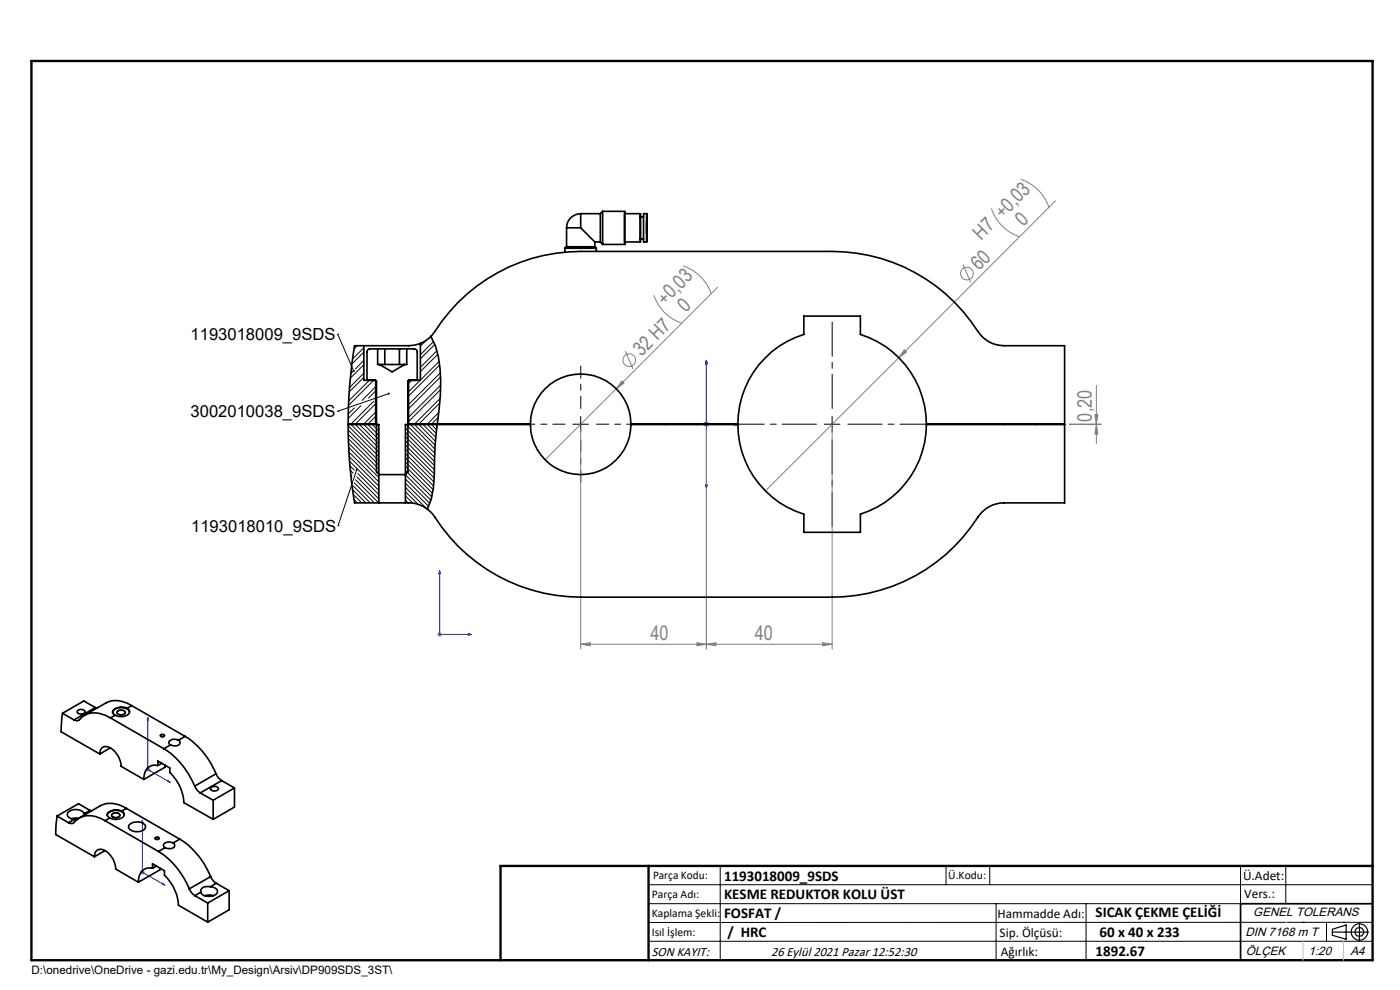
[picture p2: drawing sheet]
<svg xmlns="http://www.w3.org/2000/svg" width="297mm" height="210mm" viewBox="0 0 297 210" stroke-linecap="round" stroke-linejoin="round" font-family="sans-serif">
<g fill="none" stroke="#808080" stroke-width=".21">
<path d="M216.5 38a9.5 9.5 0 0 1 6 6M144.9 56.4a9.6 9.6 0 0 1 6 6M204.3 56.1l1.7 3.8M210.3 44.2a9.5 9.5 0 0 0 6 6M223.9 42.6l-61.5 61.5M132.7 74.5l1.6 3.8M138.7 62.6a9.2 9.2 0 0 0 6 6M152.2 61l-36.6 36.5M191.8 74.2l.5 .5-1.6 1.2zM123.2 91v46.7M131.9 80.8l.5 .5-1.7 1.2zM149.4 90h1"/>
<path d="M149.5 89.6l.7 .7M149.9 91v46.7M149.9 89.5v1M150.2 89.6l-.7 .7M176.5 91v46.7M226.9 89.9h6.7M226.9 90.1h6.7M232.3 87.9h.6l-.3 2zM232.6 81.7v12.4M232.6 90.1l.3 2h-.6zM92.7 134.6h1.1M92.9 134.2l.7 .7"/>
<path d="M93.3 134.1v1M93.6 134.2l-.7 .7M123.2 136.7l2-.4v.7zM123.2 136.7h53.3M147.8 136.3l2.1 .4-2.1 .3zM149.9 136.7l2-.4v.7zM174.5 136.3l2 .4-2 .3zM30.8 163.2h1.1M31 162.9l.7 .7M31.4 162.7v1M31.7 162.9l-.7 .7M29.7 185h1"/>
<path d="M29.8 184.7l.8 .7M30.2 184.5v1M30.6 184.7l-.8 .7"/>
<circle cx="205.1" cy="58" r="1.34"/>
<circle cx="133.5" cy="76.4" r="1.34"/>
</g>
<g fill="none" stroke="#000" stroke-width=".21">
<path d="M71.6 70.9h.1M71.6 70.9l3.4 7.8M71.6 87.2h.1M75.7 99.7l-4 11.8M82.5 83.5l-10.9 3.7M121.5 90h3.3M123.2 88.3v3.4M174.9 90h3.3M176.5 88.3v3.4M71.7 111.5h.1M24.9 150.8a1.13 1.13 0 0 1 1.8 .4 1.13 1.13 0 0 1-2-.1zM34.1 155.8a.47 .47 0 0 1 .5-.1 .47 .47 0 0 1 .3 .5 .48 .48 0 0 1-.5 .2 .48 .48 0 0 1-.4-.5z"/>
<path d="M23.7 172.6a1.09 1.09 0 0 1 1.8 .4 1.1 1.1 0 0 1-1.9-.1zM32.9 177.7a.49 .49 0 0 1 .5-.2 .49 .49 0 0 1 .4 .5 .49 .49 0 0 1-.6 .1 .49 .49 0 0 1-.3-.4zM137.6 187.7h153.6M137.6 191.7h153.6M137.6 199.7h153.6M152.8 183.7v20M200.7 183.7v4M210 183.7v4M211.3 191.7v12M230.4 191.7v12M263.2 183.7v20M272.8 183.7v8"/>
<path d="M276.4 195.6h.1M281.4 195.6v4.1M285 195.6h.1M291.2 195.6l-153.6 .1"/>
</g>
<g fill="none" stroke="#000" stroke-width=".25">
<path d="M282.6 197.7h7.8M282.6 197.1l3-.9v3l-3-.8zM288.4 195.8v3.8M106.2 203.7h185"/>
<circle cx="288.4" cy="197.7" r="1.74"/>
<circle cx="288.4" cy="197.7" r=".93"/>
</g>
<g fill="none" stroke="#00f" stroke-width=".21">
<path d="M149.9 76.5l.1 .6h-.3zM149.9 76.5v27M149.9 90h6.7M156 89.8l.6 .2-.6 .2zM149.7 102.9h.3l-.1 .6zM93.3 121l.1 .7h-.3zM93.3 121v13.6h6.7M99.3 134.4l.7 .2-.7 .2zM31.4 152.2v11l4.7 2.8M31.4 152.2l.1 .6-.3-.2zM30.2 174l.1 .6-.2-.2zM30.2 174v11l4.8 2.8"/>
<path d="M35.7 165.6l.4 .4-.4-.2zM34.5 187.4l.5 .4-.5-.2z"/>
</g>
<path d="M119.9 90h-9M123.2 86.6v-9M123.2 93.3v9M126.5 90h9" fill="none" stroke="#000" stroke-width=".21" stroke-dasharray="15.2 1.3 1.3 1.3" stroke-dashoffset="12.6"/>
<path d="M173.2 90h-18.3M176.5 86.6v-18.3M176.5 93.3v18.3M179.9 90h18.3" fill="none" stroke="#000" stroke-width=".21" stroke-dasharray="15.2 1.3 1.3 1.3" stroke-dashoffset="8"/>
<path d="M291.2 191.7h-28v12" fill="none" stroke="#000" stroke-width=".35"/>
<path d="M6.7 12.9h284.5v190.8h-284.5zM137.6 183.7v20M291.2 183.7h-185v20" fill="none" stroke="#000" stroke-width=".5"/>
<path d="M276.4 199.7v4M285 199.7v4" fill="none" stroke="#c0c0c0" stroke-width=".21"/>
<path d="M272.8 195.6h.1" fill="none" stroke="#c0c0c0" stroke-width=".25"/>
<path d="M75.5 99.5a.22 .22 0 0 0 0 .3 .22 .22 0 0 0 .4 0 .22 .22 0 0 0-.2-.4v.3v-.3zM74.9 78.5a.22 .22 0 0 0-.1 .3 .22 .22 0 0 0 .3 .1l-.1-.2 .1 .2a.23 .23 0 0 0 .1-.3 .23 .23 0 0 0-.3-.1zM82.3 83.3v.3h.4v-.2l-.2 .1 .2-.1z" fill="#000"/>
<g fill="#00f">
<path d="M34.5 187.4l.5 .4-.5-.2zM30.2 174l.1 .6-.2-.2zM156 89.8l.6 .2-.6 .2zM149.9 76.5l.1 .6h-.3zM156 89.8l.6 .2-.6 .2zM149.9 76.5l.1 .6h-.3zM99.3 134.4l.7 .2-.7 .2zM93.3 121l.1 .7h-.3zM156 89.8v.4l.6-.2zM149.7 102.9l.2 .6 .1-.6zM156 89.8l.6 .2-.6 .2zM149.9 76.5l.1 .6h-.3z"/>
<path d="M35.7 165.6l.4 .4-.4-.2zM31.4 152.2l.1 .6-.3-.2z"/>
</g>
<g fill="#808080">
<path d="M191.8 74.2l.5 .5-1.6 1.2z"/>
<path d="M131.9 80.8l.5 .5-1.7 1.2z"/>
<path d="M147.8 136.3l2.1 .4-2.1 .3zM123.2 136.7l2-.4v.7z"/>
<path d="M232.3 87.9h.6l-.3 2zM232.6 90.1l.3 2h-.6z"/>
<path d="M149.9 136.7l2-.4v.7zM174.5 136.3l2 .4-2 .3z"/>
</g>
<g fill="none" stroke="#000" stroke-width=".35">
<path d="M119.8 52.7h6.7M119.8 52.7v.8M120.2 52.3h6M120.2 48.3h3M120.2 52.3l-.4 .4M120.2 48.3v4M123.2 45.3a3 3 0 0 0-3 3M123.2 48.3l3 3M123.2 45.3v3M123.2 45.3h4.2M126.2 52.3l.3 .4M126.2 51.3h1.2"/>
<path d="M126.2 51.3v1M126.5 52.7v.6M127.4 45.3v6M127.4 51.3l.4 .5M127.8 44.8v7M127.8 51.8h4.7M127.8 44.8h4.7M127.8 44.8l-.4 .5M132.5 45.3v-.4v6.9M132.5 51.3v.5M132.5 45.3v6M132.5 51.3h3.4"/>
<path d="M132.5 45.3h3.4M135.9 46v-.6v5.9M135.9 50.7v.6M135.9 46v4.7M135.9 50.7h.6M135.9 46h.6M137.2 45.4v5.9zM137.2 45.3h-.7v6h.7M137.2 47v2.7zM77.2 73.3h-2a97.8 97.8 0 0 0-1.3 16.6h5.8M77.2 73.3v7.4h2.5v9.2M80.1 74v3.3h.4"/>
<path d="M80.5 77.3h5.4M80.5 77.3l2.7 1.6 2.7-1.6M81.6 74v3.3M84.7 74v3.3M86.3 74v3.3h-.4M89.2 72.8a14.5 14.5 0 0 1-5.6 .5h-6.4M89.2 72.8v7.9h-2.5v9.2M91.4 71.4l.3-.3a37.2 37.2 0 0 1 31.5-17.8h53.3a37 37 0 0 1 31.4 17.6 6.5 6.5 0 0 0 5.1 2.4h12.8v16.6h-29.3a20 20 0 0 0-14-19v-3.8h-12v3.8a19.9 19.9 0 0 0-14 19h-22.7a10.7 10.7 0 0 0-10.6-10.6 10.7 10.7 0 0 0-10.7 10.6h-25.8M91.4 71.4a18.7 18.7 0 0 1 2.1 9.3l-.1 3.2-.6 6M91.4 71.4l-1 .8-1.2 .6M73.9 90.1h6.5v16.6h-5.2a98.6 98.6 0 0 1-1.3-16.6zM77.9 80.7v-6a.61 .61 0 0 1 .6-.7h9.3a.61 .61 0 0 1 .7 .7v6"/>
<path d="M79.6 80.7l.3 .2v19.2l.5 .6h5.6l.5-.6v-19.3l.3-.1M79.7 89.9h.2M86.5 89.9h.2M92.7 90.1a70.4 70.4 0 0 0-.6 10.5l-.2 3-.4 2.3-.8 2.1M141.2 89.9v.2M147.8 89.9v.2M213.2 89.9v.2M219.9 89.9v.2M80.4 106.7h5.6M86 106.7v-16.6h26.5a10.7 10.7 0 0 0 10.7 10.6 10.7 10.7 0 0 0 10.6-10.6h22.7a19.9 19.9 0 0 0 14 19v3.8h12v-3.8a20.1 20.1 0 0 0 14-19h29.3v16.6h-12.8a6.6 6.6 0 0 0-5.6 3 36.7 36.7 0 0 1-30.9 17h-53.3a37 37 0 0 1-31.4-17.7l-1.1-1M86 106.7a6.8 6.8 0 0 1 4.7 1.3M13.3 151.3l-.4 3.9 8.3 4.7"/>
<path d="M13.3 151.3l2.4 1.4M16.4 150.8a.96 .96 0 0 1 1.6 .3 .93 .93 0 0 1-.9 .4 .93 .93 0 0 1-.7-.6zM20.2 150.1l.3 .1M20.2 150.1l-4.5 2.6M20.2 150.1l-2.4-1.4-4.5 2.6M21.2 159.9a1.41 1.41 0 0 1 .7-1.4 1.41 1.41 0 0 1 1.7 .2 4.8 4.8 0 0 1 2.1 3.9l4.8 2.7M23.4 152.3a5.2 5.2 0 0 0-5.9-.3l-.3 .3a.97 .97 0 0 1-1.5 .4M23.4 152.3l11.3 6.5M23.4 158.6l-2.2 1.3M24.4 151.7l-1 .6M25 150.9a1.08 1.08 0 0 1 1.6 .3 1.02 1.02 0 0 1-1.8-.1zM27 150.2a.84 .84 0 0 1 .5 1 .84 .84 0 0 1-.9 .7 2.92 2.92 0 0 1-2.2-.2"/>
<path d="M27 150.2a2.42 2.42 0 0 0-3.1 .8l.1 .3 .4 .4M27.5 151.1a2.23 2.23 0 0 0-3.3-.6l-.3 .6M27.9 149.7a5.4 5.4 0 0 0-5.4-.6l-4.6 2.6M27.9 149.7l-.9 .5M27.9 149.7l11.4 6.5M34 156a.41 .41 0 0 1 .5-.2 .41 .41 0 0 1 .3 .4 .48 .48 0 0 1-.8-.2zM34.7 158.8a17.1 17.1 0 0 1 6.6 7.9M36.2 158l-1.5 .8M37.9 157l.2 .2a.79 .79 0 0 1-.2 .9 .79 .79 0 0 1-.9 .1l-.8-.2M37.9 157a1.32 1.32 0 0 0-2.1 .6l.4 .4M39.3 156.2a16.6 16.6 0 0 1 6.5 7.9M39.3 156.2l-1.4 .8"/>
<path d="M12.1 173.1l-.3 3.9 8.2 4.7M12.1 173.1l2.4 1.4M15.8 173.8l-1.3 .7M16.5 173.7l-.7 .1M16.7 173.6l-1.5 .1M17.9 172.6l-.1 .3M17.9 172.6a2.21 2.21 0 0 0-3.6 0 1.27 1.27 0 0 0 1.5 1.2M19.1 171.9l.3 .1M19.1 171.9l-2.4-1.4-4.6 2.6M19.1 171.9l-1.2 .7M22.3 174.1a5.2 5.2 0 0 0-5.9-.3l-.4 .3a.95 .95 0 0 1-1.5 .4M22.3 174.1l11.3 6.5"/>
<path d="M23.3 173.5l-1 .6M23.8 172.7a.96 .96 0 0 1 1.6 .3 1.06 1.06 0 0 1-1.7 0zM25.8 172a.84 .84 0 0 1 .5 1 .84 .84 0 0 1-.8 .7 2.92 2.92 0 0 1-2.2-.2M25.8 172a2.42 2.42 0 0 0-3 .8v.3l.5 .4M26.4 172.9a2.23 2.23 0 0 0-3.3-.6l-.3 .6M26.8 171.5a5.4 5.4 0 0 0-5.5-.6l-4.5 2.6M26.8 171.5l-1 .5M26.8 171.5l11.3 6.5M27.4 174.9a2.36 2.36 0 0 1 3.4 .3 1.24 1.24 0 0 1-1.5 1.2 1.79 1.79 0 0 1-2-1zM33 177.7a.38 .38 0 0 1 .4-.1 .38 .38 0 0 1 .3 .4 .38 .38 0 0 1-.5 .1 .38 .38 0 0 1-.2-.4zM33.5 162.4v-1l2.5 1.5v1a9.3 9.3 0 0 1 3 6.3l6.2 3.6M33.5 162.4a2.42 2.42 0 0 0-3 2.5v.4"/>
<path d="M34.3 161.9l-.8 .5M35 162.3v.4l-4.5 2.6M35 179.8l-1.4 .8M36.7 178.8a.65 .65 0 0 1 .3 .8 .65 .65 0 0 1-.7 .4l-1.3-.2M36.7 178.8a1.3 1.3 0 0 0-2 .6l.3 .4M38.1 178a17.1 17.1 0 0 1 6.6 7.9M38.1 178l-1.4 .8M41.3 166.7l.5 .9 .7 .6M42.5 168.2l2.7 1.5M44.7 167.1a.93 .93 0 0 1 1.6 .3 .93 .93 0 0 1-.9 .4 .93 .93 0 0 1-.7-.6zM45.2 169.7v4.1M45.8 164.1a2.83 2.83 0 0 0 1.2 1.5"/>
<path d="M45.8 164.1l-4.5 2.6M47 165.6l-4.5 2.6M47 165.6l2.7 1.5M49.7 167.1l-4.5 2.6M49.7 167.1v4.1l-4.5 2.6M20 181.7a1.4 1.4 0 0 1 .8-1.5 1.4 1.4 0 0 1 1.6 .3 4.8 4.8 0 0 1 2.2 3.9l4.8 2.7M22.3 180.4l-2.3 1.3M32.3 184.2v-1l2.6 1.5v1a9.8 9.8 0 0 1 3 6.3l6.2 3.6M32.3 184.2a2.38 2.38 0 0 0-2.9 2.5v.4M33.2 183.7l-.9 .5M33.6 180.6a16.8 16.8 0 0 1 6.5 8M33.9 184.1v.4l-4.5 2.6"/>
<path d="M40.1 188.6l.7 1 .5 .4M41.3 190l2.8 1.5M42.6 189.3l-1.3 .7M43.5 190l.8-.1 1 .1M44.1 191.5v4.1M44.7 188.1a1.17 1.17 0 0 1 1.4 1.3 2.28 2.28 0 0 1-3.5-.1M44.7 188.1a1.53 1.53 0 0 0-2.1 .9v.3M44.7 185.9l.5 .9 .7 .6M44.7 185.9l-4.6 2.7M45.9 187.4l-1.2 .7M45.9 187.4l2.7 1.5M48.6 188.9l-4.5 2.6"/>
<path d="M48.6 188.9v4.1l-4.5 2.6"/>
</g>
<g fill="none" stroke="#000" stroke-width=".21">
<path d="M74.9 78.8l-.5 .4M75.8 73.3l-.7 .7M77.2 73.8l-2.4 2.4M77.2 76.4l-1.8 1.9M77.2 79.2l-3 3M77.2 74.7l-2.4 2.3M77.2 77.4l-2.9 2.8M90.5 72.1l-1.3 1.3M92 72.4l-2.8 2.8M92.3 73.1l-3.1 3M92.7 74.4l-3.5 3.5M92.9 75.1l-3.7 3.7"/>
<path d="M93.2 76.7l-4 3.9M93.3 77.4l-6.6 6.6M93.4 79.1l-6.7 6.7M93.5 79.9l-6.8 6.8M73.9 92.1l6.5 6.5M73.9 91.2l6.5 6.5M73.9 90.3l6.5 6.5M73.9 93.1l6.5 6.4M73.9 94l6.5 6.4M74 94.9l6.4 6.4M74 95.9l6.4 6.3M74.1 96.8l6.3 6.3"/>
<path d="M74.2 97.8l6.2 6.2M74.2 98.8l.9 .9M74.3 99.8l.6 .6M74.5 90.1l5.9 5.8M75.2 86.5l-1.3 1.3M75.4 90.1l5 4.9M76.3 90.1l4.1 4M76.6 86.1l-2.7 2.7M77.2 80l-3.1 3.1M77.2 90.1l3.2 3.1M78.1 90.1l2.3 2.2M78.4 80.7l-4.4 4.3"/>
<path d="M79 90.1l1.4 1.3M79.3 80.7l-5.3 5.2M79.3 85.1l-4.8 4.8M79.7 82l-2.9 2.9M79.7 87.4l-2.5 2.5M79.7 82.9l-1.5 1.5M79.7 85.6l-4.3 4.3M79.7 88.3l-1.6 1.6M79.9 90.1l.5 .4M86 99.8l5.6 5.6M86 98l5.9 5.9M86 98.9l5.8 5.8"/>
<path d="M86 97.1l6 6M86 96.2l6 6M86 95.3l6.1 6.1M86 94.4l6.1 6.1M86 93.5l6.1 6.2M86 92.6l6.2 6.2M86 91.7l6.2 6.2M86 90.8l6.2 6.2M86.1 90.1l6.1 6M87.1 90.1l5.2 5.1M87.3 80.7l-.6 .6M87.9 90.1l4.4 4.3"/>
<path d="M88.9 90.1l3.5 3.5M89.1 80.7l-2.4 2.4M89.7 90.1l2.7 2.6M90.7 90.1l1.8 1.8M91.5 90.1l1.1 1M92.5 90.1l.2 .2M93 88.5l-1.5 1.4M93.1 87.5l-2.4 2.4M93.3 85.5l-4.4 4.4M93.4 84.5l-5.5 5.4M93.5 81.7l-6.8 6.8M93.5 82.6l-6.8 6.8"/>
<path d="M74.4 100.8l.2 .2M74.8 103.8l2.8 2.9M74.9 104.9l1.8 1.8M75 103.1l3.5 3.6M75.1 105.9l.7 .8M75.2 102.4l4.2 4.3M75.4 101.8l4.9 4.9M75.7 101.1l4.7 4.7M75.9 100.5l4.5 4.4M86 101.6l5.2 5.2M86 106.1l.6 .6M86 105.2l1.6 1.5"/>
<path d="M86 104.3l2.7 2.7M86 103.4l4.5 4.5M86 102.5l4.9 4.9M86 100.7l5.4 5.4"/>
</g>
<g font-size="4.2" fill="#808080">
<text x="208.1" y="51.1" transform="rotate(-45 208.1 51.1)">H7 +0,03</text>
<text x="217.1" y="48.1" transform="rotate(-45 217.1 48.1)">0</text>
<text x="207.7" y="57.5" transform="rotate(-45 207.7 57.5)">60</text>
<text x="141" y="64.9" transform="rotate(-45 141 64.9)">+0,03</text>
<text x="145.5" y="66.5" transform="rotate(-45 145.5 66.5)">0</text>
<text x="136.1" y="75.8" transform="rotate(-45 136.1 75.8)">32 H7</text>
<text x="231.7" y="89.4" transform="rotate(-90 231.7 89.4)">0,20</text>
<text x="138" y="135.7">40</text>
<text x="160.1" y="135.7">40</text>
</g>
<g font-size="3.5">
<text x="40.4" y="72.2">1193018009_9SDS</text>
<text x="40.4" y="88.4">3002010038_9SDS</text>
<text x="40.6" y="112.8">1193018010_9SDS</text>
</g>
<g font-size="3.2">
<text x="153.6" y="190.8">KESME REDUKTOR KOLU ÜST</text>
<text x="153.6" y="186.8">1193018009_9SDS</text>
<text x="153.6" y="194.8">FOSFAT /</text>
<text x="232.4" y="194.5">SICAK ÇEKME ÇELİĞİ</text>
<text x="154.3" y="198.8">/ HRC</text>
<text x="232.4" y="202.8">1892.67</text>
<text x="233.2" y="198.8">60 x 40 x 233</text>
</g>
<g font-size="2.8">
<text x="263.7" y="186.7">Ü.Adet:</text>
<text x="263.9" y="190.5">Vers.:</text>
<text x="211.6" y="194.8">Hammadde Adı:</text>
<text x="138.3" y="202.8">SON KAYIT:</text>
<text x="163.6" y="202.8">26 Eylül 2021 Pazar 12:52:30</text>
<text x="212.1" y="198.7">Sip. Ölçüsü:</text>
<text x="212.3" y="202.7">Ağırlık:</text>
</g>
<g font-size="2.6">
<text x="265.9" y="194.4">GENEL TOLERANS</text>
<text x="264.2" y="198.5">DIN 7168 m T</text>
<text x="264.3" y="202.6">ÖLÇEK</text>
<text x="277.6" y="202.6">1:20</text>
<text x="286.5" y="202.6">A4</text>
</g>
<g font-size="2.5">
<text x="138.3" y="190.5">Parça Adı:</text>
<text x="138.5" y="186.5">Parça Kodu:</text>
<text x="201.2" y="186.5">Ü.Kodu:</text>
<text x="138.3" y="194.5">Kaplama Şekli:</text>
<text x="138.3" y="198.6">Isıl İşlem:</text>
<text x="6.7" y="206.7">D:\onedrive\OneDrive - gazi.edu.tr\My_Design\Arsiv\DP909SDS_3ST\</text>
</g>
</svg>
